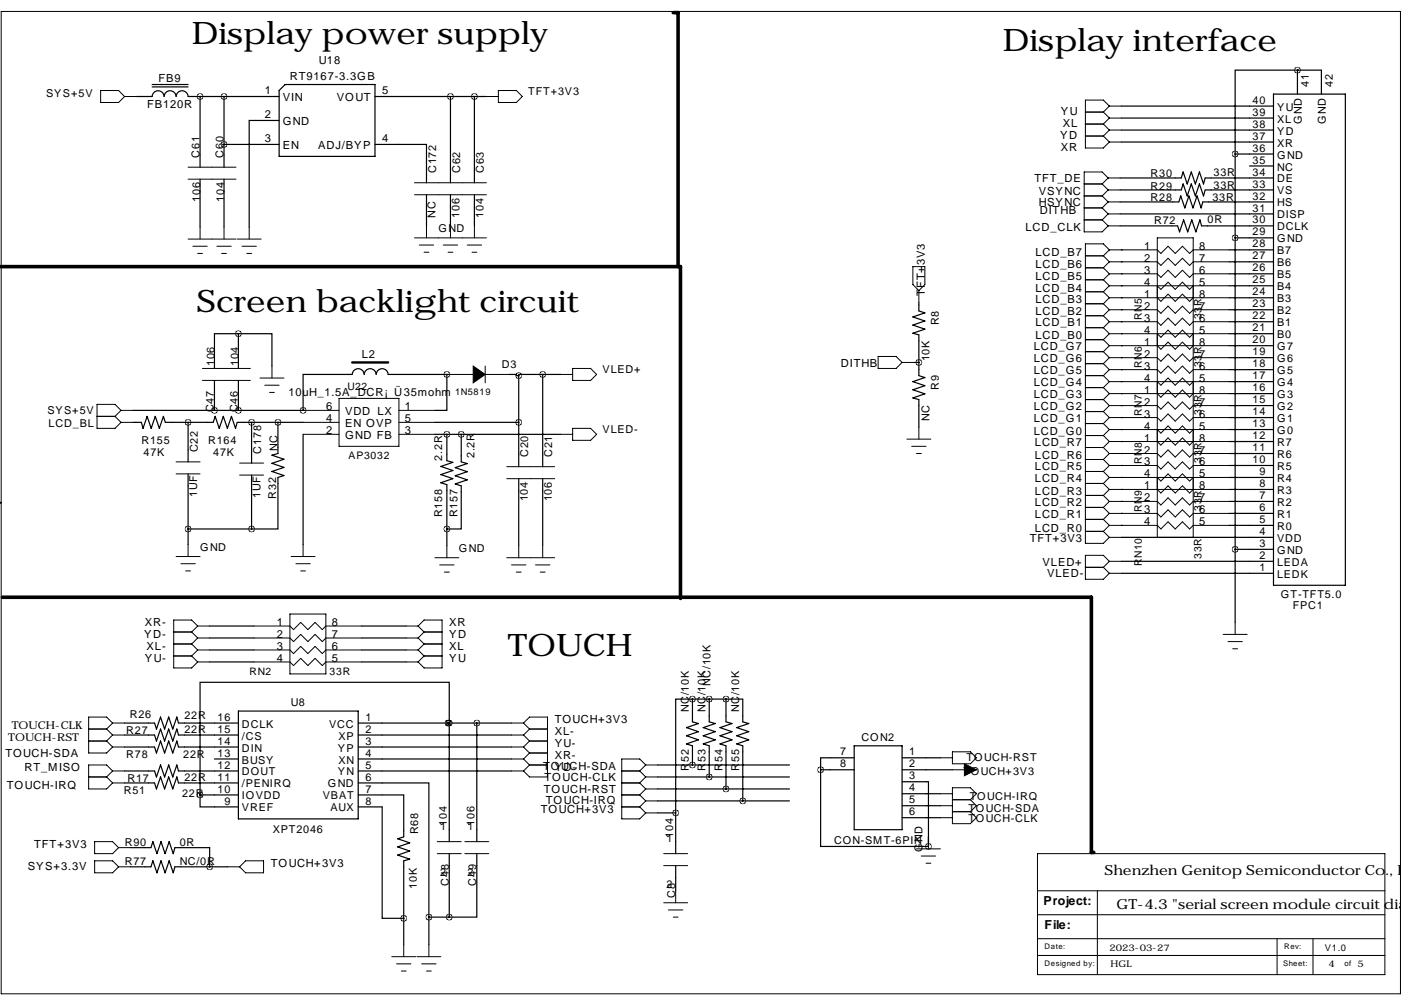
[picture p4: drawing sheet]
<svg xmlns="http://www.w3.org/2000/svg" width="297mm" height="211mm" viewBox="0 0 297 211" stroke-linecap="round" stroke-linejoin="round" font-family="sans-serif">
<g fill="none" stroke="#000" stroke-width=".21">
<path d="M.3 2.4h296.6v208.3h-296.6zM21.3 19.2h3.8l1.3 1.3-1.3 1.2h-3.8zM105.7 19.2h3.8l1.2 1.3-1.2 1.2h-3.8zM26.4 20.5h2.6M39.9 35.4h10.1M39.9 38h10.1M87.9 38.7h15.2M103.1 20.5h2.6M229.9 39h3.8M230.1 28.8h3.8M230.1 26.3h3.8M230.1 23.8h3.8"/>
<path d="M233.7 39l1.2 1.3M233.9 28.8l1.3 1.3M233.9 26.3l1.3 1.3M233.9 23.8l1.3 1.2M234.9 37.7l-1.2-1.2h-3.8v12.7h3.8l1.2-1.3M234.9 37.7h2.6M234.9 37.7l-1.2 1.3M235.2 22.5l-1.3-1.3h-3.8v10.2h3.8l1.3-1.3M235.2 30.1h2.5M235.2 27.6h2.5M235.2 27.6l-1.3 1.2M235.2 25h2.5"/>
<path d="M235.2 25l-1.3 1.3M235.2 22.5h2.5M235.2 22.5l-1.3 1.3M39.9 50.7h10.1M40.9 52.2h3M41.9 53.7h1M42.4 48.1v2.6M46 52.2h3M47 53.7h1M47.5 48.1v2.6M50.3 50.7h5.1M51.3 52.2h3.1"/>
<path d="M52.3 53.7h1M52.8 48.1v2.6M87.9 50.4h15.2M87.9 41.3h15.2M88.9 52h3M89.9 53.5h1M90.4 47.9v2.5M94 52h3M95 53.5h1M95.5 47.9v2.5M99.1 52h3M100.1 53.5h1"/>
<path d="M100.6 47.9v2.5M193.5 56.5h2.6v3.8l-1.3 1.3-1.3-1.3zM229.9 46.6h3.8M229.9 44.1h3.8M229.9 41.5h3.8M230.1 59.3h3.8M230.1 56.8h3.8M230.1 54.2h3.8M233.7 46.6l1.2 1.3M233.7 41.5l1.2 1.3M233.7 44.1l1.2 1.3M233.9 59.3l1.3 1.3"/>
<path d="M233.9 56.8l1.3 1.3M233.9 54.2l1.3 1.3M234.9 47.9h2.6M234.9 42.8h2.6M234.9 42.8l-1.2 1.3M234.9 40.3h2.6M234.9 40.3l-1.2 1.2M234.9 45.4h2.6M234.9 45.4l-1.2 1.2M235.2 53l-1.3-1.3h-3.8v63.5h3.8l1.3-1.3M235.2 53h10.2l.7 .7 1.5-1.5 1.6 1.5 1.5-1.5 1.5 1.5 .8-.7h7.6M235.2 55.5h10.2l.7 .8 1.5-1.5 1.6 1.5 1.5-1.5 1.5 1.5 .8-.8h7.6"/>
<path d="M235.2 58.1h10.2l.7 .7 1.5-1.5 1.6 1.5 1.5-1.5 1.5 1.5 .8-.7h7.6M235.2 58.1l-1.3 1.2M235.2 55.5l-1.3 1.3M235.2 53l-1.3 1.2M245.4 50.4h7.6v63.5h-7.6zM42.9 78.1h10.2M57.7 77.6v2.6M95.2 79.4h5.1M102.9 77.6v3.6M102.9 79.4h5M118.9 79.4h2.5M121.4 78.1h3.8l1.3 1.3-1.3 1.3h-3.8z"/>
<path d="M186.2 75.6h3.8l1.3 1.2-1.3 1.3h-3.8zM191.3 76.8h2.5M194.8 61.6v2.5M230.1 61.9h3.8M230.1 69.5h3.8M230.1 72h3.8M230.1 66.9h3.8M230.1 64.4h3.8M230.1 79.6h3.8M230.1 77.1h3.8M230.1 74.6h3.8M233.9 72l1.3 1.3"/>
<path d="M233.9 74.6l1.3 1.2M233.9 77.1l1.3 1.3M233.9 79.6l1.3 1.3M233.9 61.9l1.3 1.2M233.9 64.4l1.3 1.3M233.9 66.9l1.3 1.3M233.9 69.5l1.3 1.3M235.2 75.8h10.2l.7 .8 1.5-1.5 1.6 1.5 1.5-1.5 1.5 1.5 .8-.8h7.6M235.2 78.4h10.2l.7 .7 1.5-1.5 1.6 1.5 1.5-1.5 1.5 1.5 .8-.7h7.6M235.2 70.8h25.4M235.2 73.3h25.4M235.2 65.7h10.2l.7 .7 1.5-1.5 1.6 1.5 1.5-1.5 1.5 1.5 .8-.7h7.6"/>
<path d="M235.2 68.2h10.2l.7 .8 1.5-1.5 1.6 1.5 1.5-1.5 1.5 1.5 .8-.8h7.6M235.2 60.6h25.4M235.2 63.1h25.4M235.2 70.8l-1.3 1.2M235.2 73.3l-1.3 1.3M235.2 75.8l-1.3 1.3M235.2 78.4l-1.3 1.2M235.2 60.6l-1.3 1.3M235.2 68.2l-1.3 1.3M235.2 65.7l-1.3 1.2M235.2 63.1l-1.3 1.3M245.4 73.3l.7 .8 1.5-1.6 1.6 1.6 1.5-1.6 1.5 1.6 .8-.8"/>
<path d="M245.4 63.1l.7 .8 1.5-1.5 1.6 1.5 1.5-1.5 1.5 1.5 .8-.8M245.4 70.8l.7 .7 1.5-1.5 1.6 1.5 1.5-1.5 1.5 1.5 .8-.7M245.4 60.6l.7 .8 1.5-1.6 1.6 1.6 1.5-1.6 1.5 1.6 .8-.8M20.6 88.3h3.8M24.4 88.3l1.3 1.2M25.7 87h2.5M25.7 89.5h2.5M25.7 87l-1.3 1.3M25.7 87l-1.3-1.3h-3.8v5.1h3.8l1.3-1.3M37.3 97.9h5.1M42.9 80.7h10.2M50.8 98.2h5.1"/>
<path d="M55.1 80.2h5.1M56.1 81.7h3.1M57.1 83.2h1.1M64.3 87h7.6M64.3 89.5h7.6M64.3 92.1h7.6M71.9 84.5h12.7v10.1h-12.7zM84.6 87h7.6M84.6 89.5h7.6M84.6 92.1h7.6M107.4 98.9h10.2M118.9 92.1h2.5"/>
<path d="M121.4 90.8h3.8l1.3 1.3-1.3 1.3h-3.8zM192.3 93.1h5.1M193.3 94.6h3M194.3 96.2h1M194.8 90.6v2.5M230.1 89.8h3.8M230.1 92.3h3.8M230.1 87.3h3.8M230.1 84.7h3.8M230.1 82.2h3.8M230.1 100h3.8M230.1 97.4h3.8"/>
<path d="M230.1 94.9h3.8M233.9 100l1.3 1.2M233.9 89.8l1.3 1.3M233.9 87.3l1.3 1.2M233.9 84.7l1.3 1.3M233.9 82.2l1.3 1.3M233.9 97.4l1.3 1.3M233.9 94.9l1.3 1.3M233.9 92.3l1.3 1.3M235.2 96.2h10.2l.7 .7 1.5-1.5 1.6 1.5 1.5-1.5 1.5 1.5 .8-.7h7.6M235.2 98.7h10.2l.7 .8 1.5-1.6 1.6 1.6 1.5-1.6 1.5 1.6 .8-.8h7.6M235.2 91.1h25.4"/>
<path d="M235.2 93.6h25.4M235.2 86h10.2l.7 .8 1.5-1.6 1.6 1.6 1.5-1.6 1.5 1.6 .8-.8h7.6M235.2 88.5h10.2l.7 .8 1.5-1.5 1.6 1.5 1.5-1.5 1.5 1.5 .8-.8h7.6M235.2 80.9h25.4M235.2 83.5h25.4M235.2 91.1l-1.3 1.2M235.2 93.6l-1.3 1.3M235.2 96.2l-1.3 1.2M235.2 98.7l-1.3 1.3M235.2 80.9l-1.3 1.3M235.2 86l-1.3 1.3M235.2 88.5l-1.3 1.3"/>
<path d="M235.2 83.5l-1.3 1.2M245.4 93.6l.7 .8 1.5-1.5 1.6 1.5 1.5-1.5 1.5 1.5 .8-.8M245.4 83.5l.7 .7 1.5-1.5 1.6 1.5 1.5-1.5 1.5 1.5 .8-.7M245.4 91.1l.7 .7 1.5-1.5 1.6 1.5 1.5-1.5 1.5 1.5 .8-.7M245.4 80.9l.7 .8 1.5-1.5 1.6 1.5 1.5-1.5 1.5 1.5 .8-.8M0 106.6h.3M0 106.4l.3 .2M.3 106.6l-.4 .1M37.3 100.5h5.1M37.3 118h5.1M38.4 119.5h3M39.9 115.5v2.5"/>
<path d="M50.8 100.7h5.1M61.7 118h5.1M62.7 119.5h3.1M64.3 115.5v2.5M92.2 118.3h5.1M93.2 119.8h3.1M94.7 115.7v2.6M107.4 101.5h10.2M107.4 118.3h10.2M108.5 119.8h3M110 115.7v2.6M113.5 119.8h3.1"/>
<path d="M115.1 115.7v2.6M230.1 112.7h3.8M230.1 110.1h3.8M230.1 107.6h3.8M230.1 105h3.8M230.1 102.5h3.8M233.9 112.7l1.3 1.2M233.9 110.1l1.3 1.3M233.9 107.6l1.3 1.3M233.9 105l1.3 1.3M233.9 102.5l1.3 1.3M235.2 119l-1.3-1.3h-3.8v5.1h3.8l1.3-1.2"/>
<path d="M235.2 106.3h10.2l.7 .8 1.5-1.5 1.6 1.5 1.5-1.5 1.5 1.5 .8-.8h7.6M235.2 108.9h10.2l.7 .7 1.5-1.5 1.6 1.5 1.5-1.5 1.5 1.5 .8-.7h7.6M235.2 111.4h10.2l.7 .8 1.5-1.6 1.6 1.6 1.5-1.6 1.5 1.6 .8-.8h7.6M235.2 101.2h25.4M235.2 113.9h2.5M235.2 103.8h25.4M235.2 111.4l-1.3 1.3M235.2 119l-1.3 1.3M235.2 101.2l-1.3 1.3M235.2 106.3l-1.3 1.3M235.2 108.9l-1.3 1.2M235.2 119h2.5"/>
<path d="M235.2 103.8l-1.3 1.2M245.4 103.8l.7 .7 1.5-1.5 1.6 1.5 1.5-1.5 1.5 1.5 .8-.7M245.4 101.2l.7 .8 1.5-1.5 1.6 1.5 1.5-1.5 1.5 1.5 .8-.8M296.9 106.6h.2M297.1 106.5l-.2 .1M36.8 134h3.8M36.8 136.5h3.8M36.8 139.1h3.8M39.4 121h1M40.6 134l1.3 1.3M40.6 136.5l1.3 1.3M40.6 139.1l1.3 1.2"/>
<path d="M41.9 132.7h2.5M41.9 135.3h2.5M41.9 137.8h2.5M41.9 135.3l-1.3 1.2M41.9 137.8l-1.3 1.3M41.9 132.7l-1.3-1.2h-3.8v10.1h3.8l1.3-1.3M41.9 132.7l-1.3 1.3M53.8 132.7h7.7l.7 .8 1.6-1.5 1.5 1.5 1.5-1.5 1.5 1.5 .8-.8h7.6M53.8 135.3h7.7l.7 .7 1.6-1.5 1.5 1.5 1.5-1.5 1.5 1.5 .8-.7h7.6M53.8 137.8h7.7l.7 .8 1.6-1.6 1.5 1.6 1.5-1.6 1.5 1.6 .8-.8h7.6M61.5 130.2h7.6v12.7h-7.6zM63.8 121h1"/>
<path d="M86.1 132.7h2.5M86.1 135.3h2.5M86.1 137.8h2.5M88.6 132.7l1.3 1.3M88.6 132.7l1.3-1.2h3.8v10.1h-3.8l-1.3-1.3M88.6 135.3l1.3 1.2M88.6 137.8l1.3 1.3M89.9 134h3.8M89.9 136.5h3.8M89.9 134l-1.3 1.3M89.9 139.1h3.8M89.9 136.5l-1.3 1.3"/>
<path d="M89.9 139.1l-1.3 1.2M94.2 121.3h1M109.5 121.3h1M114.6 121.3h1M230.1 120.3h3.8M233.9 120.3l1.3 1.3M235.2 121.6h2.5M259.3 134.5h5.1M260.3 136h3.1M261.4 137.6h1M261.9 132v2.5M18.8 157.1h3.8"/>
<path d="M18.8 154.6h3.8M22.6 154.6l1.3 1.2M22.6 157.1l1.3 1.3M23.9 158.4h2.5M23.9 153.3l-1.3-1.3h-3.8v7.7h3.8l1.3-1.3M23.9 155.8h2.5M23.9 153.3h2.5M23.9 153.3l-1.3 1.3M23.9 155.8l-1.3 1.3M41.9 140.3h2.5M53.8 140.3h7.7l.7 .8 1.6-1.5 1.5 1.5 1.5-1.5 1.5 1.5 .8-.8h7.6M86.1 140.3h2.5"/>
<path d="M108.5 158.4h2.5M108.5 155.8h2.5M108.5 153.3h2.5M111 158.4l1.3 1.3M111 153.3l1.3-1.3h3.8v12.7h-3.8l-1.3-1.2M111 155.8l1.3 1.3M111 153.3l1.3 1.3M112.3 159.7h3.8M112.3 157.1h3.8M112.3 157.1l-1.3 1.3M112.3 154.6h3.8M112.3 154.6l-1.3 1.2"/>
<path d="M112.3 159.7l-1.3 1.2M201.9 159.4h3.8l1.3 1.3-1.3 1.2h-3.8zM18.8 164.7h3.8M20.1 178.4h3.8l1.2 1.3-1.2 1.3h-3.8zM22.6 164.7l1.3 1.3M23.9 163.5l-1.3-1.3h-3.8v5.1h3.8l1.3-1.3M23.9 163.5h2.5M23.9 166h2.5M23.9 163.5l-1.3 1.2M25.1 179.7h2.6M92.7 178.4h5.1M98.6 178.4h5"/>
<path d="M108.5 160.9h2.5M108.5 163.5h2.5M111 160.9l1.3 1.3M112.3 162.2h3.8M112.3 162.2l-1.3 1.3M131.8 163.5h3.8M131.8 166h3.8M131.8 168.5h3.8M131.8 171.1h3.8M135.6 163.5l1.3 1.2M135.6 166l1.3 1.3M135.6 168.5l1.3 1.3"/>
<path d="M135.6 171.1l1.3 1.3M136.9 162.2l-1.3-1.3h-3.8v12.7h3.8l1.3-1.2M136.9 162.2h2.5M136.9 164.7h2.5M136.9 167.3h2.5M136.9 162.2l-1.3 1.3M136.9 164.7l-1.3 1.3M136.9 167.3l-1.3 1.2M136.9 169.8h2.5M136.9 169.8l-1.3 1.3M136.9 172.4h2.5M194.3 180h5.1"/>
<path d="M196.8 177.4v2.6M199.4 173.4h2.5M199.4 160.7h2.5M199.4 170.8h2.5M199.4 168.3h2.5M201.9 163.2h5.1M201.9 172.1h3.8M201.9 169.6h3.8M205.7 169.6l1.3-1.3-1.3-1.3h-3.8v7.6h3.8l1.3-1.2-1.3-1.3M205.7 169.6l1.3 1.2-1.3 1.3M20.1 182.5h3.8l1.2 1.3-1.2 1.3h-3.8zM25.1 183.8h2.6"/>
<path d="M48.3 183.8h2.5M50.8 183.8l1.3-1.3h3.8v2.6h-3.8zM92.7 181h5.1M98.6 181h5M140.7 181h5.1M140.7 183.5h5.1M140.7 191.4h5.1M141.7 192.9h3.1M142.7 194.5h1.1M143.3 188.9v2.5M195.3 181.5h3.1M196.3 183h1.1"/>
<path d="M220 199h73.6M220 193.9h73.6M220 181h73.6v25.6h-73.6zM220 188.9h73.6M232.7 188.9v17.7M270.8 199v7.6M278.4 199v7.6M83.1 202.8h5M84.1 204.4h3M85.1 205.9h1M85.6 200.3v2.5M88.4 202.8h5.1"/>
<path d="M89.4 204.4h3.1M90.4 205.9h1M90.9 200.3v2.5M220 202.6h73.6"/>
</g>
<path d="M142.7 2.7h1.1v53.8M0 56.5h144.3v70.4M.5 126.6h230.9v54.1h.5" fill="none" stroke="#000" stroke-width=".76"/>
<g fill="none" stroke="#000" stroke-width=".25">
<path d="M32.3 17.9h7.6M32.3 18.4h7.6M60.5 17.9h19v15.3h-20.3v-14zM270 20h15.2v104.1h-15.2zM275.1 14.9h-13.2v17.8M275.1 14.9h.1M275.1 14.9h5.1v5.1M275.1 14.9v5.1M29 20.5l3.3-.1a1.27 1.27 0 0 1 1.2-1.2 1.27 1.27 0 0 1 1.3 1.3M34.8 20.4a1.27 1.27 0 0 1 1.3-1.2 1.27 1.27 0 0 1 1.2 1.3 1.27 1.27 0 0 1 1.3-1.3 1.27 1.27 0 0 1 1.3 1.3h19.3M42.4 20.5h.1M42.4 20.5v14.9"/>
<path d="M42.4 38v10.1M47.5 30.6h11.7M47.5 20.5v14.9M47.5 38v10.1M59.2 25.5h-6.4v22.6M79.5 30.6h10.9v8.1M79.5 20.5h23.6M95.5 20.5v18.2M100.6 20.5v18.2M237.5 37.7h12.9l.5-1.2 .8 2.5 .9-2.5 .8 2.5 .9-2.5 .9 2.5 .3-1.3h14.5M237.7 30.1h32.3M237.7 27.6h32.3"/>
<path d="M237.7 25h32.3M237.7 22.5h32.3M261.9 32.7h8.1M261.9 32.7v99.3M264.9 35.2h5.1M90.4 41.3v6.6M95.5 41.3v6.6M100.6 41.3v6.6M237.5 42.8h12.4l.4-1.3 .9 2.6 .9-2.6 .8 2.6 .9-2.6 .9 2.6 .3-1.3h15M237.5 40.3h12.9l.5-1.3 .8 2.5 .9-2.5 .8 2.5 .9-2.5 .9 2.5 .3-1.2h14.5M237.5 47.9h12.2l.4 1.3 .9-2.6 .8 2.6 .9-2.6 .8 2.6 .9-2.6 .4 1.3h15.2M237.5 45.4h32.5"/>
<path d="M237.7 58.1h.1M237.7 55.5h.1M237.7 53h.1M260.6 58.1h9.4M260.6 55.5h9.4M260.6 53h9.4M261.9 50.4h8.1M50.5 70.8h-5v7.3M50.5 70.8h7.2v6.8M50.5 70.8v7.3M74.7 79.4h-10.4v7.6M74.7 79.4a1.27 1.27 0 0 1 1.3-1.2 1.27 1.27 0 0 1 1.2 1.2"/>
<path d="M77.2 79.4a1.27 1.27 0 0 1 1.3-1.2 1.27 1.27 0 0 1 1.3 1.2M79.8 79.4a1.27 1.27 0 0 1 1.2-1.2 1.27 1.27 0 0 1 1.3 1.2h12.9M94.7 79.4v7.6h-2.5M107.9 79.4h1.6v.2h.5M110 79.6v19.3M115.1 79.4h-5.1v.2M115.1 79.4v19.5M115.1 79.4h3.8M193.8 76.8h1M194.8 64.1v1.8l1.3 .4-2.6 .9 2.6 .9-2.6 .8 2.6 .9-2.6 .9 1.3 .3v8.6l1.3 .4-2.6 .9 2.6 .9-2.6 .8 2.6 .9-2.6 .9 1.3 .3v5.9M237.7 60.6h.1M237.7 70.8h.1"/>
<path d="M237.7 68.2h.1M237.7 65.7h.1M237.7 63.1h.1M237.7 78.4h.1M237.7 75.8h.1M237.7 73.3h.1M260.6 78.4h9.4M260.6 75.8h9.4M260.6 73.3h9.4M260.6 70.8h9.4M260.6 68.2h9.4M260.6 65.7h9.4"/>
<path d="M260.6 63.1h9.4M260.6 60.6h9.4M28.2 89.5h1.8l.3 1.3 .9-2.5 .9 2.5 .8-2.5 .9 2.5 .8-2.5 .5 1.2h10.1l.4-1.2 .9 2.5 .8-2.5 .9 2.5 .9-2.5 .8 2.5 .4-1.3h14M28.2 87h36.1M39.9 89.5v8.4M45.5 80.7v6.3M50.5 80.7v6.3M53.3 89.5v8.7M58.9 89.5v6.7l-1.2 .3 2.5 .9-2.5 .8 2.5 .9-2.5 .9 2.5 .8-1.3 .4v11h-5.6M64.3 87h.1M64.3 92.1v23.4M92.2 89.5h17.8"/>
<path d="M92.2 92.1h26.7M94.7 92.1v5.6l1.3 .3-2.5 .9 2.5 .9-2.5 .8 2.5 .9-2.5 .9 1.2 .4v12.9M97.8 92.1v5.8l1.3 .4-2.6 .9 2.6 .8-2.6 .9 2.6 .8-2.6 .9 1.3 .4v9.2h-3.1M237.7 91.1h.1M237.7 88.5h.1M237.7 86h.1M237.7 83.5h.1M237.7 80.9h.1M237.7 98.7h.1M237.7 96.2h.1M237.7 93.6h.1M260.6 98.7h9.4"/>
<path d="M260.6 96.2h9.4M260.6 93.6h9.4M260.6 91.1h9.4M260.6 88.5h9.4M260.6 86h9.4M260.6 83.5h9.4M260.6 80.9h9.4M39.9 100.5v15M39.9 112.2h13.4M53.3 100.7v11.5M110 101.5v14.2M115.1 101.5v14.2"/>
<path d="M237.7 111.4h.1M237.7 108.9h.1M237.7 106.3h.1M237.7 103.8h.1M237.7 101.2h.1M237.7 119h32.3M237.7 113.9h32.3M260.6 111.4h9.4M260.6 108.9h9.4M260.6 106.3h9.4M260.6 103.8h9.4M260.6 101.2h9.4"/>
<path d="M261.9 116.5h8.1M44.4 132.7h9.4M44.4 135.3h9.4M44.4 137.8h9.4M76.7 132.7h9.4M76.7 135.3h9.4M76.7 137.8h9.4M237.7 121.6h32.3M26.4 153.3h6.4l.4 1.3 .8-2.6 .9 2.6 .9-2.6 .8 2.6 .9-2.6 .3 1.3h12.7M26.4 155.8h6.4l.4 1.3 .8-2.5 .9 2.5 .9-2.5 .8 2.5 .9-2.5 .3 1.2h12.7M26.4 158.4h6.4l.4 1.3 .8-2.6 .9 2.6 .9-2.6 .8 2.6 .9-2.6 .3 1.3h12.7M44.4 140.3h9.4"/>
<path d="M50.5 150.8h25.4v22.8h-25.4zM75.9 153.3h32.6M75.9 155.8h32.6M75.9 158.4h32.6M76.7 140.3h9.4M95 153.3v.3h.2v24.8M95.2 153.3v-8.6h-52.8v23.8M101.1 153.3v25.1M146.8 148.2h-3.5v24.2M146.8 148.2v4.8l1.3 .4-2.6 .9 2.6 .8-2.6 .9 2.6 .9-2.6 .8 1.3 .4v4.1M146.8 148.2h7.1M150.4 148.2v4.8l1.2 .4-2.5 .9 2.5 .8-2.5 .9 2.5 .9-2.5 .8 1.3 .4v6.6"/>
<path d="M153.9 148.2h3.6v4.8l1.2 .4-2.5 .9 2.5 .8-2.5 .9 2.5 .9-2.5 .8 1.3 .4v11.7M153.9 148.2v4.8l1.3 .4-2.5 .9 2.5 .8-2.5 .9 2.5 .9-2.5 .8 1.2 .4v9.2M181.1 158.1h10.2v17.8h-10.2zM26.4 163.5h6.4l.4 1.2 .8-2.5 .9 2.5 .9-2.5 .8 2.5 .9-2.5 .3 1.3h12.7M26.4 166h6.4l.4 1.3 .8-2.6 .9 2.6 .9-2.6 .8 2.6 .9-2.6 .3 1.3h12.7M27.7 179.7h4.3l.4-1.3 .9 2.6 .8-2.6 .9 2.6 .9-2.6 .8 2.6 .4-1.3h7.3v4.1M42.4 168.5v2.6h8.1M42.4 168.5h8.1M45.5 160.9h5M75.9 166h15v28.5M75.9 168.5h9.7v8.9l-1.3 .4 2.6 .9-2.6 .9 2.6 .8-2.6 .9 2.6 .9-1.3 .3v17.8M75.9 171.1h5.1v23.6h4.6"/>
<path d="M75.9 160.9h32.6M75.9 163.5h32.6M139.4 162.2h28M139.4 164.7h28M139.4 167.3h28M139.4 169.8h28M139.4 172.4h3.9M143.3 172.4v8.6M174 163.2v16.3h22.8M174 163.2h7.1M181.1 160.7h-7.1v2.5M191.3 165.7h5.5v13.8"/>
<path d="M191.3 160.7h8.1M191.3 163.2h10.6M191.3 168.3h8.1M191.3 170.8h8.1M191.3 173.4h8.1M196.8 177.4v2.1M27.7 183.8h4.3l.4-1.3 .9 2.6 .8-2.6 .9 2.6 .9-2.6 .8 2.6 .4-1.3h11.2M90.9 194.5v5.8M90.9 194.5h4.3M95.2 181v13.5M101.1 181v13.5h-5.9M143.3 183.5v5.4"/>
</g>
<path d="M100.3 77.6l2.6 1.8-2.6 1.8zM204.5 161.9l2.5 1.3-2.5 1.3z" fill="#000" stroke="#000" stroke-width=".21"/>
<path d="M74.7 76.8h7.6" fill="none" stroke="#000" stroke-width=".51"/>
<path d="M90.9 194.5a.05 .05 0 0 0 .1 0 .05 .05 0 0 0-.1 0zM95.2 194.5a.05 .05 0 0 0 .1 0 .05 .05 0 0 0-.1 0zM101 153.3a.05 .05 0 0 0 .1 0 .05 .05 0 0 0-.1 0zM173.9 163.2a.05 .05 0 0 0 .1 0 .05 .05 0 0 0-.1 0zM196.8 179.5a.05 .05 0 0 0 .1 0 .05 .05 0 0 0-.1 0zM146.8 162.2a.05 .05 0 0 0 .1 0 .05 .05 0 0 0-.1 0zM150.3 164.7a.05 .05 0 0 0 .1 0 .05 .05 0 0 0-.1 0zM153.9 167.3a.05 .05 0 0 0 .1 0 .05 .05 0 0 0-.1 0zM157.4 169.8a.05 .05 0 0 0 .1 0 .05 .05 0 0 0-.1 0zM150.3 148.2a.05 .05 0 0 0 .1 0 .05 .05 0 0 0-.1 0zM153.9 148.2a.05 .05 0 0 0 .1 0 .05 .05 0 0 0-.1 0zM146.8 148.2a.05 .05 0 0 0 .1 0 .05 .05 0 0 0-.1 0zM42.4 168.5a.05 .05 0 0 0 .1 0 .05 .05 0 0 0-.1 0zM95.2 153.3a.05 .05 0 0 0 .1 0 .05 .05 0 0 0-.1 0zM44.4 183.8a.05 .05 0 0 0 .1 0 .05 .05 0 0 0-.1 0zM261.8 116.5a.05 .05 0 0 0 .1 0 .05 .05 0 0 0-.1 0zM261.8 50.4a.05 .05 0 0 0 .1 0 .05 .05 0 0 0-.1 0zM261.8 32.7a.05 .05 0 0 0 .1 0 .05 .05 0 0 0-.1 0zM275 14.9a.05 .05 0 0 0 .1 0 .05 .05 0 0 0-.1 0zM194.8 76.8a.05 .05 0 0 0 .1 0 .05 .05 0 0 0-.1 0zM100.5 20.5a.05 .05 0 0 0 .1 0 .05 .05 0 0 0-.1 0zM42.4 20.5a.05 .05 0 0 0 .1 0 .05 .05 0 0 0-.1 0zM143.2 172.4a.05 .05 0 0 0 .1 0 .05 .05 0 0 0-.1 0zM94.7 79.4a.05 .05 0 0 0 .1 0 .05 .05 0 0 0-.1 0zM109.9 79.6a.05 .05 0 0 0 .1 0 .05 .05 0 0 0-.1 0zM64.2 87a.05 .05 0 0 0 .1 0 .05 .05 0 0 0-.1 0zM39.8 89.5a.05 .05 0 0 0 .1 0 .05 .05 0 0 0-.1 0zM53.3 89.5a.05 .05 0 0 0 .1 0 .05 .05 0 0 0-.1 0zM58.9 89.5a.05 .05 0 0 0 .1 0 .05 .05 0 0 0-.1 0zM53.3 112.2a.05 .05 0 0 0 .1 0 .05 .05 0 0 0-.1 0zM94.7 92.1a.05 .05 0 0 0 .1 0 .05 .05 0 0 0-.1 0zM109.9 89.5a.05 .05 0 0 0 .1 0 .05 .05 0 0 0-.1 0zM115 79.4a.05 .05 0 0 0 .1 0 .05 .05 0 0 0-.1 0zM97.7 92.1a.05 .05 0 0 0 .1 0 .05 .05 0 0 0-.1 0zM45.4 87a.05 .05 0 0 0 .1 0 .05 .05 0 0 0-.1 0zM50.5 87a.05 .05 0 0 0 .1 0 .05 .05 0 0 0-.1 0zM50.5 70.8a.05 .05 0 0 0 .1 0 .05 .05 0 0 0-.1 0zM94.7 112.2a.05 .05 0 0 0 .1 0 .05 .05 0 0 0-.1 0zM39.8 112.2a.05 .05 0 0 0 .1 0 .05 .05 0 0 0-.1 0z" fill="#000" stroke="#000" stroke-width="1.3"/>
<g font-size="6.6">
<text x="40.6" y="9.3">Display power supply</text>
<text x="212.6" y="10.8">Display interface</text>
<text x="41.7" y="66.2">Screen backlight circuit</text>
<text x="107.7" y="139.1">TOUCH</text>
</g>
<g font-size="3">
<text x="234.2" y="185.6">Shenzhen Genitop Semiconductor Co., Lt</text>
<text x="236.7" y="192.7">GT-4.3 &quot;serial screen module circuit dia</text>
</g>
<g font-size="2.6">
<text x="221.2" y="191.9">Project:</text>
<text x="221.5" y="197">File:</text>
</g>
<g font-size="2.4">
<text x="33.6" y="17.4">FB9</text>
<text x="61.5" y="16.9">RT9167-3.3GB</text>
<text x="67.6" y="13.6">U18</text>
<text x="31.2" y="22.9">FB120R</text>
<text x="56.2" y="20">1</text>
<text x="59.9" y="21.4">VIN</text>
<text x="71.4" y="21.4">VOUT</text>
<text x="81" y="20">5</text>
<text x="56.2" y="25">2</text>
<text x="59.9" y="26.5">GND</text>
<text x="224.8" y="29.6">YD</text>
<text x="224.9" y="24.5">YU</text>
<text x="225.3" y="27">XL</text>
<text x="56.2" y="30.1">3</text>
<text x="59.9" y="31.6">EN</text>
<text x="67.5" y="31.6">ADJ/BYP</text>
<text x="81" y="30.1">4</text>
<text x="224.9" y="32.1">XR</text>
<text x="219.3" y="38.5">TFT_DE</text>
<text x="220.3" y="41.3">VSYNC</text>
<text x="220.3" y="43.6">HSYNC</text>
<text x="220.5" y="45.4">DITHB</text>
<text x="217.4" y="48.9">LCD_CLK</text>
<text x="242.6" y="53">1</text>
<text x="254.3" y="53">8</text>
<text x="219.6" y="59.3">LCD_B5</text>
<text x="219.6" y="56.7">LCD_B6</text>
<text x="219.6" y="54.2">LCD_B7</text>
<text x="242.6" y="55.5">2</text>
<text x="242.6" y="58.1">3</text>
<text x="254.3" y="58.1">6</text>
<text x="254.3" y="55.5">7</text>
<text x="196.1" y="62.7" transform="rotate(-90 196.1 62.7)">TFT+3V3</text>
<text x="219.6" y="61.8">LCD_B4</text>
<text x="219.6" y="64.3">LCD_B3</text>
<text x="242.6" y="63.1">1</text>
<text x="242.6" y="65.7">2</text>
<text x="242.6" y="60.6">4</text>
<text x="254.3" y="65.7">7</text>
<text x="254.3" y="63.1">8</text>
<text x="254.3" y="60.6">5</text>
<text x="219.6" y="72">LCD_B0</text>
<text x="219.6" y="69.2">LCD_B1</text>
<text x="219.6" y="66.9">LCD_B2</text>
<text x="242.6" y="68.2">3</text>
<text x="242.6" y="70.8">4</text>
<text x="254.3" y="70.8">5</text>
<text x="254.3" y="68.2">6</text>
<text x="76.7" y="75.8">L2</text>
<text x="178.3" y="77.9">DITHB</text>
<text x="219.2" y="76.8">LCD_G6</text>
<text x="219.2" y="74.3">LCD_G7</text>
<text x="242.6" y="73.3">1</text>
<text x="242.6" y="75.8">2</text>
<text x="254.3" y="75.8">7</text>
<text x="254.3" y="73.3">8</text>
<text x="61.2" y="83.9">10uH_1.5A_DCR¡Ü35mohm</text>
<text x="219.2" y="81.9">LCD_G4</text>
<text x="219.2" y="79.3">LCD_G5</text>
<text x="242.6" y="83.5">1</text>
<text x="242.6" y="78.4">3</text>
<text x="242.6" y="80.9">4</text>
<text x="254.3" y="83.5">8</text>
<text x="254.3" y="80.9">5</text>
<text x="254.3" y="78.4">6</text>
<text x="69.1" y="87">6</text>
<text x="69.1" y="89.5">4</text>
<text x="73.2" y="88">VDD LX</text>
<text x="85.9" y="89.5">5</text>
<text x="85.9" y="87">1</text>
<text x="219.2" y="89.5">LCD_G1</text>
<text x="219.2" y="87">LCD_G2</text>
<text x="219.2" y="84.4">LCD_G3</text>
<text x="242.6" y="86">2</text>
<text x="242.6" y="88.5">3</text>
<text x="254.3" y="88.5">6</text>
<text x="254.3" y="86">7</text>
<text x="69.1" y="92.1">2</text>
<text x="73.2" y="90.5">EN OVP</text>
<text x="73.2" y="93.1">GND FB</text>
<text x="85.9" y="92.1">3</text>
<text x="219.2" y="92.3">LCD_G0</text>
<text x="219.4" y="94.6">LCD_R7</text>
<text x="242.6" y="93.6">1</text>
<text x="242.6" y="91.1">4</text>
<text x="254.3" y="93.6">8</text>
<text x="254.3" y="91.1">5</text>
<text x="219.4" y="99.7">LCD_R5</text>
<text x="219.4" y="97.4">LCD_R6</text>
<text x="242.6" y="96.2">2</text>
<text x="242.6" y="98.7">3</text>
<text x="242.6" y="101.2">4</text>
<text x="254.3" y="101.2">5</text>
<text x="254.3" y="98.7">6</text>
<text x="254.3" y="96.2">7</text>
<text x="219.4" y="107.3">LCD_R2</text>
<text x="219.4" y="105">LCD_R3</text>
<text x="219.4" y="102.2">LCD_R4</text>
<text x="242.6" y="103.8">1</text>
<text x="242.6" y="106.3">2</text>
<text x="254.3" y="106.3">7</text>
<text x="254.3" y="103.8">8</text>
<text x="219.4" y="112.9">LCD_R0</text>
<text x="219.4" y="109.8">LCD_R1</text>
<text x="242.6" y="108.9">3</text>
<text x="242.6" y="111.4">4</text>
<text x="254.3" y="111.4">5</text>
<text x="254.3" y="108.9">6</text>
<text x="218.3" y="114.9">TFT+3V3</text>
<text x="221.1" y="120">VLED+</text>
<text x="222" y="122.3">VLED-</text>
<text x="30.6" y="135.3">YD-</text>
<text x="30.7" y="132.7">XR-</text>
<text x="31.1" y="137.8">XL-</text>
<text x="58.7" y="132.7">1</text>
<text x="58.7" y="135.3">2</text>
<text x="58.7" y="137.8">3</text>
<text x="70.4" y="137.8">6</text>
<text x="70.4" y="135.3">7</text>
<text x="70.4" y="132.7">8</text>
<text x="95.2" y="132.7">XR</text>
<text x="95.2" y="135.3">YD</text>
<text x="95.2" y="137.8">XL</text>
<text x="30.7" y="140.3">YU-</text>
<text x="58.7" y="140.3">4</text>
<text x="70.4" y="140.3">5</text>
<text x="95.2" y="140.3">YU</text>
<text x="117.6" y="155.8">XL-</text>
<text x="117.6" y="153.3">TOUCH+3V3</text>
<text x="1.1" y="160.4">TOUCH-SDA</text>
<text x="117.6" y="158.4">YU-</text>
<text x="117.6" y="160.9">XR-</text>
<text x="1.4" y="167.3">TOUCH-IRQ</text>
<text x="5.2" y="163.5">RT_MISO</text>
<text x="115.2" y="163.2">TOUCH-SDA</text>
<text x="115.5" y="165.7">TOUCH-CLK</text>
<text x="117.6" y="163.5">YD-</text>
<text x="114.7" y="172.4">TOUCH+3V3</text>
<text x="115.3" y="168.2">TOUCH-RST</text>
<text x="115.7" y="170.5">TOUCH-IRQ</text>
<text x="7.3" y="179.7">TFT+3V3</text>
<text x="5.9" y="184.5">SYS+3.3V</text>
<text x="57.4" y="183.8">TOUCH+3V3</text>
</g>
<g font-size="2.3">
<text x="9.8" y="20.5">SYS+5V</text>
<text x="112" y="20.2">TFT+3V3</text>
<text x="265.6" y="22">40</text>
<text x="270.8" y="23.5">YU</text>
<text x="277.5" y="18.4" transform="rotate(-90 277.5 18.4)">41</text>
<text x="282.6" y="18.4" transform="rotate(-90 282.6 18.4)">42</text>
<text x="265.6" y="29.6">37</text>
<text x="265.6" y="27.1">38</text>
<text x="265.6" y="24.5">39</text>
<text x="270.8" y="28.5">YD</text>
<text x="270.8" y="26">XL</text>
<text x="276" y="26.4" transform="rotate(-90 276 26.4)">GND</text>
<text x="281.1" y="26.4" transform="rotate(-90 281.1 26.4)">GND</text>
<text x="42.3" y="33.4" transform="rotate(-90 42.3 33.4)">C61</text>
<text x="47.4" y="33.4" transform="rotate(-90 47.4 33.4)">C60</text>
<text x="265.6" y="34.7">35</text>
<text x="265.6" y="32.1">36</text>
<text x="270.8" y="33.6">GND</text>
<text x="270.8" y="31.1">XR</text>
<text x="92.5" y="36.7" transform="rotate(-90 92.5 36.7)">C172</text>
<text x="97.5" y="36.7" transform="rotate(-90 97.5 36.7)">C62</text>
<text x="102.6" y="36.7" transform="rotate(-90 102.6 36.7)">C63</text>
<text x="243.9" y="40.3">R29</text>
<text x="243.9" y="37.5">R30</text>
<text x="257.3" y="40">33R</text>
<text x="257.3" y="37.2">33R</text>
<text x="265.6" y="39.8">33</text>
<text x="265.6" y="37.2">34</text>
<text x="270.8" y="41.2">VS</text>
<text x="270.8" y="38.7">DE</text>
<text x="270.8" y="36.2">NC</text>
<text x="42.4" y="42.8" transform="rotate(-90 42.4 42.8)">106</text>
<text x="47.5" y="42.8" transform="rotate(-90 47.5 42.8)">104</text>
<text x="92.3" y="46.1" transform="rotate(-90 92.3 46.1)">NC</text>
<text x="97.4" y="46.1" transform="rotate(-90 97.4 46.1)">106</text>
<text x="102.5" y="46.1" transform="rotate(-90 102.5 46.1)">104</text>
<text x="243.9" y="42.6">R28</text>
<text x="244.7" y="47.5">R72</text>
<text x="256" y="47.3">0R</text>
<text x="257" y="42.6">33R</text>
<text x="265.6" y="47.4">30</text>
<text x="265.6" y="44.8">31</text>
<text x="265.6" y="42.3">32</text>
<text x="270.8" y="46.3">DISP</text>
<text x="270.8" y="43.8">HS</text>
<text x="93" y="49.2">GND</text>
<text x="265.6" y="52.5">28</text>
<text x="265.6" y="49.9">29</text>
<text x="270.8" y="53.9">B7</text>
<text x="270.8" y="51.4">GND</text>
<text x="270.8" y="48.9">DCLK</text>
<text x="265.6" y="57.5">26</text>
<text x="265.6" y="55">27</text>
<text x="270.8" y="59">B5</text>
<text x="270.8" y="56.5">B6</text>
<text x="265.6" y="65.2">23</text>
<text x="265.6" y="62.6">24</text>
<text x="265.6" y="60.1">25</text>
<text x="270.8" y="64.1">B3</text>
<text x="270.8" y="61.6">B4</text>
<text x="199" y="69" transform="rotate(-90 199 69)">R8</text>
<text x="265.6" y="70.2">21</text>
<text x="265.6" y="67.7">22</text>
<text x="270.8" y="71.7">B0</text>
<text x="270.8" y="69.2">B1</text>
<text x="270.8" y="66.6">B2</text>
<text x="45.5" y="77.6" transform="rotate(-90 45.5 77.6)">106</text>
<text x="50.5" y="77.6" transform="rotate(-90 50.5 77.6)">104</text>
<text x="197.1" y="76.6" transform="rotate(-90 197.1 76.6)">10K</text>
<text x="265.6" y="77.9">18</text>
<text x="265.6" y="75.3">19</text>
<text x="265.6" y="72.8">20</text>
<text x="270.8" y="76.8">G6</text>
<text x="270.8" y="74.3">G7</text>
<text x="106.4" y="78.1">D3</text>
<text x="127.8" y="79.1">VLED+</text>
<text x="199" y="82.7" transform="rotate(-90 199 82.7)">R9</text>
<text x="265.6" y="82.9">16</text>
<text x="265.6" y="80.4">17</text>
<text x="270.8" y="81.9">G4</text>
<text x="270.8" y="79.3">G5</text>
<text x="10.1" y="87.8">SYS+5V</text>
<text x="45.4" y="87.4" transform="rotate(-90 45.4 87.4)">C47</text>
<text x="50.4" y="87.4" transform="rotate(-90 50.4 87.4)">C46</text>
<text x="197.1" y="89.3" transform="rotate(-90 197.1 89.3)">NC</text>
<text x="265.6" y="88">14</text>
<text x="265.6" y="85.5">15</text>
<text x="270.8" y="89.5">G1</text>
<text x="270.8" y="87">G2</text>
<text x="270.8" y="84.4">G3</text>
<text x="10.3" y="90.6">LCD_BL</text>
<text x="30" y="94.1">R155</text>
<text x="41.9" y="95.9" transform="rotate(-90 41.9 95.9)">C22</text>
<text x="44.1" y="94.1">R164</text>
<text x="58.8" y="95.6" transform="rotate(-90 58.8 95.6)">NC</text>
<text x="127.8" y="91.8">VLED-</text>
<text x="265.6" y="95.6">11</text>
<text x="265.6" y="93.1">12</text>
<text x="265.6" y="90.6">13</text>
<text x="270.8" y="94.6">R7</text>
<text x="270.8" y="92">G0</text>
<text x="30.4" y="96.7">47K</text>
<text x="45.2" y="96.7">47K</text>
<text x="55.4" y="96.2" transform="rotate(-90 55.4 96.2)">C178</text>
<text x="93.7" y="97.7" transform="rotate(-90 93.7 97.7)">2.2R</text>
<text x="100.6" y="97.2" transform="rotate(-90 100.6 97.2)">2.2R</text>
<text x="112" y="96.9" transform="rotate(-90 112 96.9)">C20</text>
<text x="117.1" y="96.9" transform="rotate(-90 117.1 96.9)">C21</text>
<text x="265.6" y="98.2">10</text>
<text x="267" y="100.7">9</text>
<text x="270.8" y="99.7">R5</text>
<text x="270.8" y="97.1">R6</text>
<text x="41.8" y="105.3" transform="rotate(-90 41.8 105.3)">1UF</text>
<text x="55.3" y="105.6" transform="rotate(-90 55.3 105.6)">1UF</text>
<text x="58.6" y="105.7" transform="rotate(-90 58.6 105.7)">R32</text>
<text x="111.9" y="106.3" transform="rotate(-90 111.9 106.3)">104</text>
<text x="117" y="106.3" transform="rotate(-90 117 106.3)">106</text>
<text x="267" y="105.8">7</text>
<text x="267" y="103.3">8</text>
<text x="270.8" y="107.3">R2</text>
<text x="270.8" y="104.7">R3</text>
<text x="270.8" y="102.2">R4</text>
<text x="93.7" y="109.7" transform="rotate(-90 93.7 109.7)">R158</text>
<text x="97" y="109.7" transform="rotate(-90 97 109.7)">R157</text>
<text x="267" y="113.4">4</text>
<text x="267" y="110.9">5</text>
<text x="267" y="108.3">6</text>
<text x="270.8" y="112.4">R0</text>
<text x="270.8" y="109.8">R1</text>
<text x="42.4" y="116.7">GND</text>
<text x="97.3" y="117">GND</text>
<text x="267" y="118.5">2</text>
<text x="267" y="116">3</text>
<text x="270.8" y="120">LEDA</text>
<text x="270.8" y="117.4">GND</text>
<text x="270.8" y="114.9">VDD</text>
<text x="267" y="121">1</text>
<text x="270.8" y="122.5">LEDK</text>
<text x="271.5" y="126.9">GT-TFT5.0</text>
<text x="274.1" y="129.1">FPC1</text>
<text x="61.7" y="149.7">U8</text>
<text x="150.6" y="145.4" transform="rotate(-90 150.6 145.4)">NC/10K</text>
<text x="2.5" y="154.6">TOUCH-CLK</text>
<text x="26.8" y="155.7">R27</text>
<text x="27.5" y="152.2">R26</text>
<text x="39.1" y="152.4">22R</text>
<text x="39.1" y="155.5">22R</text>
<text x="46.1" y="152.8">16</text>
<text x="46.1" y="155.3">15</text>
<text x="51.3" y="154.3">DCLK</text>
<text x="69.8" y="154.3">VCC</text>
<text x="77.5" y="152.8">1</text>
<text x="77.5" y="155.3">2</text>
<text x="146" y="151" transform="rotate(-90 146 151)">NC/10K</text>
<text x="149.6" y="151" transform="rotate(-90 149.6 151)">NC/10K</text>
<text x="156.7" y="151" transform="rotate(-90 156.7 151)">NC/10K</text>
<text x="1.7" y="157.1">TOUCH-RST</text>
<text x="26.8" y="160.8">R78</text>
<text x="38.9" y="160.8">22R</text>
<text x="46.1" y="157.9">14</text>
<text x="46.1" y="160.4">13</text>
<text x="51.3" y="156.8">/CS</text>
<text x="51.3" y="159.3">DIN</text>
<text x="51.3" y="161.9">BUSY</text>
<text x="71.6" y="159.3">YP</text>
<text x="71.8" y="156.8">XP</text>
<text x="71.8" y="161.9">XN</text>
<text x="77.5" y="157.9">3</text>
<text x="77.5" y="160.4">4</text>
<text x="178.1" y="160.2">7</text>
<text x="182.6" y="157.1">CON2</text>
<text x="192.8" y="160.2">1</text>
<text x="204.9" y="161.4">TOUCH-RST</text>
<text x="27" y="165.9">R17</text>
<text x="39.1" y="165.6">22R</text>
<text x="46.1" y="163">12</text>
<text x="46.1" y="165.5">11</text>
<text x="51.3" y="164.4">DOUT</text>
<text x="51.3" y="167">/PENIRQ</text>
<text x="69.5" y="167">GND</text>
<text x="71.6" y="164.4">YN</text>
<text x="77.5" y="163">5</text>
<text x="77.5" y="165.5">6</text>
<text x="146" y="163.4" transform="rotate(-90 146 163.4)">R52</text>
<text x="149.6" y="163.4" transform="rotate(-90 149.6 163.4)">R53</text>
<text x="153.2" y="163.4" transform="rotate(-90 153.2 163.4)">R54</text>
<text x="156.7" y="163.4" transform="rotate(-90 156.7 163.4)">R55</text>
<text x="178.1" y="162.7">8</text>
<text x="192.8" y="162.7">2</text>
<text x="192.8" y="165.2">3</text>
<text x="192.8" y="167.8">4</text>
<text x="204.3" y="164.2">TOUCH+3V3</text>
<text x="26.2" y="168.4">R51</text>
<text x="38.6" y="168.9">22R</text>
<text x="46.1" y="168">10</text>
<text x="47.6" y="170.6">9</text>
<text x="51.3" y="169.5">IOVDD</text>
<text x="51.3" y="172">VREF</text>
<text x="68.5" y="169.5">VBAT</text>
<text x="70" y="172">AUX</text>
<text x="77.5" y="168">7</text>
<text x="77.5" y="170.6">8</text>
<text x="192.8" y="170.3">5</text>
<text x="192.8" y="172.9">6</text>
<text x="205.3" y="172.1">TOUCH-SDA</text>
<text x="205.6" y="169.6">TOUCH-IRQ</text>
<text x="26.4" y="179.4">R90</text>
<text x="38.1" y="179.4">0R</text>
<text x="57.8" y="176.6">XPT2046</text>
<text x="88.6" y="176.9" transform="rotate(-90 88.6 176.9)">R68</text>
<text x="93.3" y="175.9">1</text>
<text x="94.7" y="175.1" transform="rotate(-90 94.7 175.1)">104</text>
<text x="99.1" y="175.9">1</text>
<text x="100.6" y="175.1" transform="rotate(-90 100.6 175.1)">106</text>
<text x="141.3" y="178.4">1</text>
<text x="142.7" y="177.7" transform="rotate(-90 142.7 177.7)">104</text>
<text x="176.8" y="178.8">CON-SMT-6PIN</text>
<text x="205.3" y="174.4">TOUCH-CLK</text>
<text x="26.4" y="183.4">R77</text>
<text x="38.1" y="183.4">NC/0R</text>
<text x="93.3" y="185.7">2</text>
<text x="99.1" y="185.7">2</text>
<text x="195.6" y="180.6" transform="rotate(-90 195.6 180.6)">GND</text>
<text x="88.4" y="188.4" transform="rotate(-90 88.4 188.4)">10K</text>
<text x="95.1" y="187.8" transform="rotate(-90 95.1 187.8)">C48</text>
<text x="101" y="187.8" transform="rotate(-90 101 187.8)">C49</text>
<text x="141.3" y="188.2">2</text>
<text x="143.1" y="190.4" transform="rotate(-90 143.1 190.4)">C8</text>
</g>
<g font-size="2.2">
<text x="242.1" y="67.9" transform="rotate(-90 242.1 67.9)">RN5</text>
<text x="254.8" y="67.7" transform="rotate(-90 254.8 67.7)">33R</text>
<text x="254.8" y="77.8" transform="rotate(-90 254.8 77.8)">33R</text>
<text x="73.7" y="82.7">U22</text>
<text x="242.1" y="78" transform="rotate(-90 242.1 78)">RN6</text>
<text x="242.1" y="88.2" transform="rotate(-90 242.1 88.2)">RN7</text>
<text x="254.8" y="88" transform="rotate(-90 254.8 88)">33R</text>
<text x="73.9" y="97.4">AP3032</text>
<text x="242.1" y="98.4" transform="rotate(-90 242.1 98.4)">RN8</text>
<text x="254.8" y="98.2" transform="rotate(-90 254.8 98.2)">33R</text>
<text x="242.1" y="108.5" transform="rotate(-90 242.1 108.5)">RN9</text>
<text x="254.8" y="108.3" transform="rotate(-90 254.8 108.3)">33R</text>
<text x="254.8" y="118.5" transform="rotate(-90 254.8 118.5)">33R</text>
<text x="242.1" y="120.1" transform="rotate(-90 242.1 120.1)">RN10</text>
<text x="52.9" y="143.1">RN2</text>
<text x="69.9" y="143.1">33R</text>
</g>
<g font-size="2">
<text x="96.5" y="83.7">1N5819</text>
<text x="235.2" y="201.6">2023-03-27</text>
<text x="280.9" y="201.6">V1.0</text>
<text x="235.5" y="205.1">HGL</text>
<text x="281.7" y="205.1">4</text>
<text x="287.8" y="205.1">5</text>
</g>
<g font-size="1.6">
<text x="221.5" y="201.3">Date:</text>
<text x="272.3" y="201.3">Rev:</text>
<text x="221.5" y="204.9">Designed by:</text>
<text x="272" y="204.9">Sheet:</text>
<text x="285" y="204.9">of</text>
</g>
</svg>
